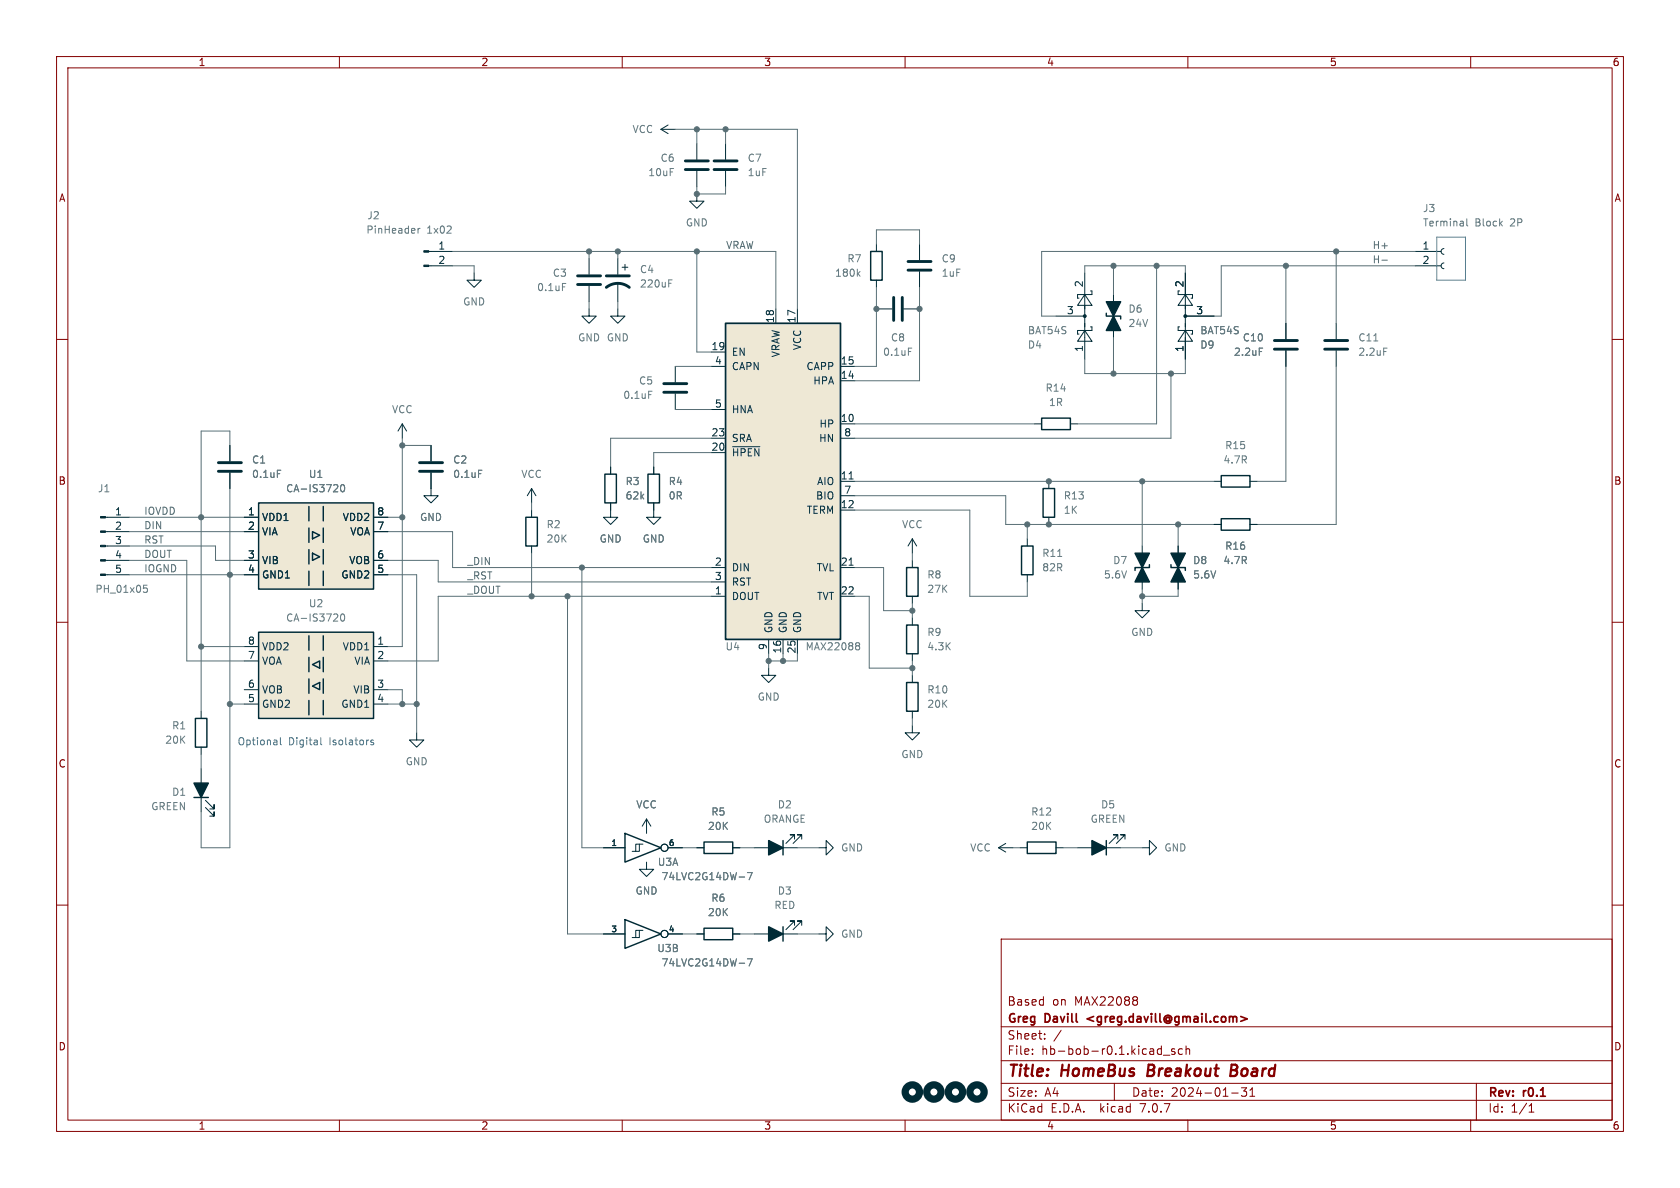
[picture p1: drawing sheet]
<svg xmlns="http://www.w3.org/2000/svg" width="297mm" height="210mm" viewBox="0 0 297 210" stroke-linecap="round" stroke-linejoin="round" font-family="sans-serif">
<g fill="none" stroke="#840000" stroke-width=".18">
<path d="M10 10h277v190h-277zM12 12h273v186h-273zM60 10v2M110 10v2M160 10v2M210 10v2M260 10v2M10 60h2M285 60h2M10 110h2M285 110h2M10 160h2"/>
<path d="M285 160h2M177 166h108v32h-108zM201 176.3l.1 .2-.1 .3M201 176.9l.1 .2-.1 .5M60 198v2M110 198v2M160 198v2M177 194.5h108M177 191.5h108M177 187.5h108M177 181.5h108M182.5 186.3v.1"/>
<path d="M182.5 185.5v.1M184.7 183.6v.1M184.7 182.8v.1M187.6 182.1l-1.3 2M197 191.5v3M205.7 186.5h1.1M207.7 185.5l-.4-.1-.2 .2 .1 .2 .5 .2v.3h-.6M209 185.5l-.4-.1-.3 .3v.4l.2 .2h.5M209.7 185.5l.2-.1 .3 .1 .1 .9M209.7 184.9v1.5M210 198v2M217.7 193.2h1.2"/>
<path d="M219.5 192.3h.9l-.5 .6 .4 .1v.7l-.2 .1h-.4l-.2-.1M221 193.8h.8M221 192.7l.4-.4v1.5M260 198v2M261 191.5v6.5M270.3 196.6h.9M270.3 195.5l.4-.4v1.5"/>
</g>
<path d="M203.1 188.2l-.3 2h.8M217.6 189.2h.7M218.3 189.2l.3 .1M218.4 188.2h-.7l-.2 2 1-.1M218.5 189.1l-.2 .1" fill="none" stroke="#840000" stroke-width=".4"/>
<path d="M219.3 179.7l1.2 .4-1.2 .4" fill="none" stroke="#840000" stroke-width=".3"/>
<g fill="none" stroke="#002b36" stroke-width=".18">
<path d="M116.8 22.9h2.6M116.8 22.9l1.3 .7M118.1 22.1l-1.3 .8M123.2 34.3v1.3h-1.3l1.3 1.2 1.3-1.2h-1.3M123.2 25.4v2.8M123.2 30.2v2.8M128.3 25.4v2.8M128.3 30.2v2.8M75.8 47h4.2M75.8 44.5h4.2M83.8 48.3v1.2h1.3l-1.3 1.3-1.3-1.3h1.3M104.1 54.6v1.3h1.3l-1.3 1.3-1.2-1.3h1.2"/>
<path d="M104.1 45.7v2.8M104.1 50.5v2.8M109.2 54.6v1.3h1.3l-1.3 1.3-1.3-1.3h1.3M109.2 45.7v2.8M109.2 50v3.3M110 47.2h1M110.5 46.7v1.1M137.2 54.6v2.6M141 54.6v2.6M154.9 54.6h2.8M154.9 43.2v1.3M154.9 49.5v1.3"/>
<path d="M159.8 54.6h2.8M162.6 43.2v2.8M162.6 48v2.8M186.7 55.9h5.1M191.8 58.4l1.2 1.9h-2.5zM191.8 52.1l1.2 1.9h-2.5zM191.8 48.3v15.2M192.8 57.8h.2v.6h-2.5v.7h.3M192.8 51.4h.2v.7h-2.5v.6h.3M196.8 52.1v7.6M208.3 51.4v.7h2.5v.6h-.2M208.5 57.8h-.2v.6h2.5v.7h-.2"/>
<path d="M209.5 58.4l1.3 1.9h-2.5zM209.5 52.1l1.3 1.9h-2.5zM209.5 55.9h5.1M209.5 48.3v15.2M227.3 57.2v2.7M236.2 57.2v2.7M250.2 47h4.6M250.2 44.5h4.6M255.3 46.5l-.4 .1-.1 .4 .1 .3 .4 .2M255.3 43.9l-.4 .2-.1 .3 .1 .4 .4 .2M40.6 78.7v2.8M71.1 74.9l-.7 1.3"/>
<path d="M71.1 74.9v2.6M71.1 74.9l.8 1.3M76.2 78.7v2.8M119.4 64.8v2.8M119.4 69.6v2.8M125.7 64.8h2.6M125.7 62.2h2.6M125.7 77.5h2.6M125.7 72.4h2.6M148.6 74.9h2.5M148.6 67.3h2.5M148.6 64.8h2.5"/>
<path d="M148.6 77.5h2.5M182.9 74.9h1.2M189.2 74.9h1.3M227.3 62v2.8M236.2 62v2.8M18.6 91.4h4.3M18.6 94h4.3M18.6 99.1h4.3M18.6 96.5h4.3M40.6 83.6v2.8M43.2 91.4h2.5M43.2 94h2.5"/>
<path d="M43.2 99.1h2.5M66 91.4h2.6M66 94h2.6M66 99.1h2.6M76.2 83.6v4h1.3l-1.3 1.3-1.3-1.3h1.3M94 86.4v2.5M94 90.2v1.2M94 96.5v1.3M94 86.4l-.8 1.2M94 86.4l.7 1.2M107.9 88.9v2.5h1.3l-1.3 1.3-1.2-1.3h1.2M107.9 82.6v1.2"/>
<path d="M115.6 88.9v2.5h1.2l-1.2 1.3-1.3-1.3h1.3M115.6 82.6v1.2M125.7 80h2.6M148.6 85.1h2.5M148.6 90.2h2.5M148.6 87.6h2.5M161.3 95.3v2.5M161.3 99.1v1.2M161.3 95.3l-.8 1.2M161.3 95.3l.8 1.2M181.6 95.3v1.2M185.4 85.1v1.3"/>
<path d="M185.4 91.4v1.3M201.9 96.5v7.6M208.3 96.5v7.6M214.6 85.1h1.3M214.6 92.7h1.3M221 85.1h1.2M221 92.7h1.2M18.6 101.6h4.3M43.2 101.6h2.5M43.2 114.3h2.5M43.2 116.8h2.5M66 101.6h2.6"/>
<path d="M66 114.3h2.6M66 116.8h2.6M125.7 105.4h2.6M125.7 100.3h2.6M125.7 102.9h2.6M135.9 118.1v1.3h1.3l-1.3 1.3-1.3-1.3h1.3M135.9 113v2.6M138.4 113v2.6M141 113v2.6M148.6 105.4h2.5M148.6 100.3h2.5M161.3 105.4v1.3"/>
<path d="M161.3 109.2v1.3M161.3 115.6v1.2M161.3 119.4v1.3M181.6 101.6v1.3M201.9 106.7v1.3h1.3l-1.3 1.2-1.2-1.2h1.2M35.6 125.7v1.3M35.6 132.1v1.3M35.6 135.9v7.6M43.2 121.9h2.5M43.2 124.5h2.5M66 121.9h2.6M66 124.5h2.6"/>
<path d="M73.7 129.5v1.3h1.2l-1.2 1.3-1.3-1.3h1.3M161.3 128.3v1.2h1.3l-1.3 1.3-1.3-1.3h1.3M161.3 125.7v1.3M36.3 142.7l1.5 1.6v-.8v.8h-.7M36.3 141.5l1.5 1.5v-.8v.8h-.7M106.7 149.9h3.8M113 149.2v1.3h-.6M113.7 149.2h-1.3v1.3h-.6M114.3 152.4v1.3h1.3l-1.3 1.2-1.3-1.2h1.3M114.3 144.8l-.8 1.3M114.3 144.8v2.5M114.3 144.8l.8 1.3"/>
<path d="M118.1 149.9h2.5M123.2 149.9h1.3M129.5 149.9h1.3M133.3 149.9h7.7M140.5 148.3v-.7h-.8h.8l-1.6 1.5M141.7 148.3v-.7h-.7h.7l-1.5 1.5M144.8 149.9h1.2v-1.3l1.3 1.3-1.3 1.2v-1.2M176.5 149.9h2.6M176.5 149.9l1.3 .7M177.8 149.1l-1.3 .8M180.3 149.9h1.3M186.7 149.9h1.3"/>
<path d="M190.5 149.9h7.6M197.6 148.3v-.7h-.8h.8l-1.5 1.5M198.9 148.3v-.7h-.8h.8l-1.5 1.5M201.9 149.9h1.3v-1.3l1.3 1.3-1.3 1.2v-1.2M106.7 165.1h3.8M113 164.5v1.2h-.6M113.7 164.5h-1.3v1.2h-.6M118.1 165.1h2.5M123.2 165.1h1.3M129.5 165.1h1.3M133.3 165.1h7.7M140.5 163.6v-.8h-.8h.8l-1.6 1.5"/>
<path d="M141.7 163.6v-.8h-.7h.7l-1.5 1.5M144.8 165.1h1.2v-1.3l1.3 1.3-1.3 1.3v-1.3"/>
<circle cx="117.5" cy="149.9" r=".63"/>
<circle cx="117.5" cy="165.1" r=".63"/>
</g>
<g fill="none" stroke="#002b36" stroke-width=".25">
<path d="M153.9 44.5h2.1v5h-2.1zM195.6 55.4v.5h2.5v.5M184.1 73.9h5.1v2h-5.1zM45.7 88.9h20.3v15.2h-20.3zM54.6 89.5v2.6M54.6 93.3v2.6M54.6 97.2v2.5M55.2 97.8l1.3 .6-1.3 .7zM55.2 94l1.3 .6-1.3 .7zM57.1 89.5v2.6M57.1 93.3v2.6M57.1 97.2v2.5"/>
<path d="M93 91.4h2v5.1h-2zM106.9 83.8h2.1v5.1h-2.1zM114.6 83.8h2v5.1h-2zM180.6 96.5h2v5.1h-2zM184.4 86.4h2v5h-2zM203.2 99.8v.5h-2.5v.5M207 99.8v.5h2.5v.5M215.9 84.1h5.1v2h-5.1zM215.9 91.7h5.1v2h-5.1zM45.7 111.8h20.3v15.2h-20.3zM54.6 101v2.5M54.6 112.4v2.5"/>
<path d="M54.6 116.2v2.5M55.2 117.5l1.3-.7v1.3zM57.1 101v2.5M57.1 112.4v2.5M57.1 116.2v2.5M160.3 110.5h2v5.1h-2zM160.3 100.3h2v5.1h-2zM34.5 127h2.1v5.1h-2.1zM54.6 120v2.6M54.6 123.8v2.6M55.2 121.3l1.3-.6v1.2zM57.1 120v2.6"/>
<path d="M57.1 123.8v2.6M160.3 120.7h2v5h-2zM34.3 141h2.5M110.5 147.3l6.3 2.6-6.3 2.5zM124.5 148.8h5v2.1h-5zM138.4 148.6v2.5M181.6 148.8h5.1v2.1h-5.1zM195.6 148.6v2.5M110.5 162.6l6.3 2.5-6.3 2.5zM124.5 164.1h5v2h-5zM138.4 163.8v2.6"/>
</g>
<g fill="#002b36" stroke="#002b36" stroke-width=".25">
<path d="M193 148.6l2.6 1.3-2.6 1.2z"/>
<path d="M135.9 148.6l2.5 1.3-2.5 1.2z"/>
<path d="M34.3 138.4h2.5l-1.2 2.6z"/>
<path d="M135.9 163.8l2.5 1.3-2.5 1.3z"/>
<path d="M196.8 55.9l1.3 2.5h-2.5z"/>
<path d="M195.6 53.3h2.5l-1.3 2.6z"/>
<path d="M207 97.8h2.5l-1.2 2.5z"/>
<path d="M208.3 100.3l1.2 2.6h-2.5z"/>
<path d="M200.7 97.8h2.5l-1.3 2.5z"/>
<path d="M201.9 100.3l1.3 2.6h-2.5z"/>
</g>
<g fill="none" stroke="#657b83" stroke-width=".18">
<path d="M259.3 38.7v1.1l.2 .1M73.9 40.4v.8M74.3 40.4l-.4 .2M99.4 50.1h.6M118.2 50.1h.4M118.2 49.5h.6M151.7 48.4l.3 .4M152 48l-.4 .5M114.7 69.2h.6M160.6 61.5h.6M222.6 61.5h.6M242.9 60.3h.7"/>
<path d="M244.6 61.5h.6M49 83.1h.6M58.9 86.9h.8M59.7 85.8v.4M60.3 85.8l.2-.1a.68 .68 0 0 1 .4 .6 .68 .68 0 0 1-.4 .6l-.2-.1-.1-.3zM84.6 83.1h.6M187 98.4h.7M25.4 103.4h.6M25.5 103.9h.3l.3 .3-.2 .5h-.4M58.9 109.8h.8M59.7 108.7v.4M60.3 108.7l.2-.2a.68 .68 0 0 1 .4 .7 .68 .68 0 0 1-.4 .6l-.2-.1-.1-.4z"/>
<path d="M151.5 113.6h.2l.3 .3-.3 .3M151.5 114.2h.2M151.7 114.2l.3 .2v.2l-.1 .2-.4 .1M132.1 154.2h.9l-.6 1.3M132.1 169.5h.9l-.6 1.3"/>
</g>
<g fill="#eee8d5" stroke="#eee8d5" stroke-width=".18">
<path d="M45.7 88.9h20.3v15.2h-20.3z"/>
<path d="M128.3 57.2h20.3v55.8h-20.3z"/>
<path d="M45.7 111.8h20.3v15.2h-20.3z"/>
</g>
<g fill="none" stroke="#002b36" stroke-width=".51">
<path d="M121.2 30h4M121.2 28.4h4M126.2 30h4.1M126.2 28.4h4.1M102.1 48.8h4.1M102.1 50.3h4.1M107.2 50.8a3.3 3.3 0 0 1 4.1 0M107.2 48.8h4.1M158 52.6v4M159.5 52.6v4M160.5 47.8h4.1M160.5 46.2h4.1"/>
<path d="M117.3 69.3h4.1M117.3 67.8h4.1M225.3 60.2h4.1M225.3 61.7h4.1M234.2 60.2h4.1M234.2 61.7h4.1M38.6 83.3h4.1M38.6 81.8h4.1M74.2 83.3h4M74.2 81.8h4"/>
</g>
<path d="M128.3 57.2h20.3v55.8h-20.3z" fill="none" stroke="#002b36" stroke-width=".3"/>
<path d="M129.5 79h4.8M150.1 84.7h.7M150.1 99.9h.7" fill="none" stroke="#073642" stroke-width=".18"/>
<g fill="#002b36" stroke="#002b36" stroke-width=".18">
<path d="M74.9 46.9h.9v.2h-.9z"/>
<path d="M74.9 44.3h.9v.3h-.9z"/>
<path d="M17.8 101.5h.8v.2h-.8z"/>
<path d="M17.8 98.9h.8v.3h-.8z"/>
<path d="M17.8 96.4h.8v.2h-.8z"/>
<path d="M17.8 93.9h.8v.2h-.8z"/>
<path d="M17.8 91.3h.8v.3h-.8z"/>
<circle cx="191.8" cy="55.9" r=".25"/>
<circle cx="209.5" cy="55.9" r=".25"/>
</g>
<g fill="none" stroke="#002b36" stroke-width="1.3">
<circle cx="161.3" cy="193" r="1.27"/>
<circle cx="165.1" cy="193" r="1.27"/>
<circle cx="168.9" cy="193" r="1.27"/>
<circle cx="172.7" cy="193" r="1.27"/>
</g>
<g fill="none" stroke="#586e75" stroke-width=".18">
<path d="M119.4 22.9h21.6v31.7M123.2 33v1.3h5.1v-1.3M123.2 22.9v2.5M128.3 22.9v2.5M80 44.5h57.2v10.1M80 47h3.8v1.3M104.1 44.5v1.2M104.1 53.3v1.3M109.2 44.5v1.2M109.2 53.3v1.3M123.2 44.5v17.7h2.5M154.9 43.2v-2.6h7.7v2.6"/>
<path d="M154.9 50.8v14h-3.8M162.6 50.8v16.5h-11.5M191.8 48.3v-1.3h17.7v1.3M196.8 47v5.1M196.8 59.7v6.3M204.5 47v27.9h-14M227.3 47v10.2M236.2 44.5v12.7M244.3 46h1M250.2 44.5h-66.1v11.4h2.6M250.2 47h-34.3v8.9h-1.3M40.6 78.7v-2.5h-5v49.5"/>
<path d="M71.1 77.5v36.8h-2.5M71.1 78.7h5.1M119.4 72.4h6.3M119.4 64.8h6.3M125.7 77.5h-17.8v5.1M151.1 74.9h31.8M191.8 63.5v2.5h17.7v-2.5M207 66v11.5h-55.9M227.3 64.8v20.3h-5.1M236.2 64.8v27.9h-14M22.9 99.1h10.1v17.7h10.2M22.9 94h20.3"/>
<path d="M22.9 91.4h20.3M22.9 96.5h15.2v2.6h5.1M40.6 86.4v63.5h-5v-6.4M68.6 94h11.4v6.3h45.7M68.6 91.4h2.5M68.6 99.1h8.9v3.8h48.2M94 88.9v1.3M94 97.8v7.6M125.7 80h-10.1v2.6M151.1 85.1h63.5M151.1 90.2h20.3v15.2h10.2v-2.5M151.1 87.6h26.7v5.1h36.8"/>
<path d="M161.3 97.8v1.3M181.6 92.7v2.6M201.9 85.1v11.4M208.3 92.7v3.8M22.9 101.6h20.3M35.6 114.3h7.6M68.6 101.6h5.1v27.9M100.3 105.4v59.7h6.4M102.9 100.3v49.6h3.8M125.7 105.4h-48.2v11.4h-8.9M135.9 115.6v2.5M138.4 115.6v1.2"/>
<path d="M141 115.6v1.2h-5.1M151.1 105.4h2.6v12.7h7.6M151.1 100.3h5.1v7.7h5.1M161.3 106.7v2.5M161.3 116.8v2.6M201.9 104.1v2.6M208.3 104.1v1.3h-6.4M35.6 133.4v2.5M40.6 124.5h2.6M68.6 124.5h5.1M68.6 121.9h2.5v2.6M161.3 127v1.3"/>
<path d="M120.6 149.9h2.6M130.8 149.9h2.5M141 149.9h3.8M179.1 149.9h1.2M188 149.9h2.5M198.1 149.9h3.8M120.6 165.1h2.6M130.8 165.1h2.5M141 165.1h3.8"/>
</g>
<path d="M254 41.9h5.1v7.6h-5.1zM49.6 130.4v1.1l.2 .2M56.7 130.4v1.1l.2 .2M65.5 131.1l.6 .3-.2 .3-.4-.1M66 130.9l-.3-.1-.2 .2" fill="none" stroke="#268bd2" stroke-width=".18"/>
<g fill="#586e75" stroke="#586e75" stroke-width=".18">
<circle cx="94" cy="105.4" r=".46"/>
<circle cx="71.1" cy="91.4" r=".46"/>
<circle cx="71.1" cy="78.7" r=".46"/>
<circle cx="35.6" cy="91.4" r=".46"/>
<circle cx="35.6" cy="114.3" r=".46"/>
<circle cx="40.6" cy="124.5" r=".46"/>
<circle cx="40.6" cy="101.6" r=".46"/>
<circle cx="73.7" cy="124.5" r=".46"/>
<circle cx="71.1" cy="124.5" r=".46"/>
<circle cx="102.9" cy="100.3" r=".46"/>
<circle cx="100.3" cy="105.4" r=".46"/>
<circle cx="123.2" cy="22.9" r=".46"/>
<circle cx="123.2" cy="44.5" r=".46"/>
<circle cx="123.2" cy="34.3" r=".46"/>
<circle cx="128.3" cy="22.9" r=".46"/>
<circle cx="104.1" cy="44.5" r=".46"/>
<circle cx="109.2" cy="44.5" r=".46"/>
<circle cx="196.8" cy="47" r=".46"/>
<circle cx="204.5" cy="47" r=".46"/>
<circle cx="162.6" cy="54.6" r=".46"/>
<circle cx="154.9" cy="54.6" r=".46"/>
<circle cx="227.3" cy="47" r=".46"/>
<circle cx="236.2" cy="44.5" r=".46"/>
<circle cx="185.4" cy="92.7" r=".46"/>
<circle cx="181.6" cy="92.7" r=".46"/>
<circle cx="185.4" cy="85.1" r=".46"/>
<circle cx="201.9" cy="85.1" r=".46"/>
<circle cx="208.3" cy="92.7" r=".46"/>
<circle cx="201.9" cy="105.4" r=".46"/>
<circle cx="161.3" cy="108" r=".46"/>
<circle cx="135.9" cy="116.8" r=".46"/>
<circle cx="161.3" cy="118.1" r=".46"/>
<circle cx="138.4" cy="116.8" r=".46"/>
<circle cx="207" cy="66" r=".46"/>
<circle cx="196.8" cy="66" r=".46"/>
</g>
<g font-size="2.8" fill="#840000">
<text x="178" y="190.9">Title:</text>
<text x="187.7" y="190.9">HomeBus</text>
<text x="203.7" y="190.9">Breakout</text>
<text x="219.2" y="190.9">Board</text>
</g>
<g font-size="2.1" fill="#840000">
<text x="178" y="178">Based</text>
<text x="186" y="178">on</text>
<text x="190" y="178">MAX22088</text>
<text x="178" y="184">Sheet:</text>
<text x="178" y="181.2">Greg</text>
<text x="184.8" y="181.2">Davill</text>
<text x="192.8" y="181.2">&lt;greg.davill@gmail.com&gt;</text>
<text x="178" y="186.7">File:</text>
<text x="184.1" y="186.7">hb-bob-r0.1.kicad_sch</text>
<text x="178" y="196.9">KiCad</text>
<text x="178" y="194.1">Size:</text>
<text x="184.7" y="194.1">A4</text>
<text x="185.7" y="196.9">E.D.A.</text>
<text x="194.6" y="196.9">kicad</text>
<text x="200" y="194.1">Date:</text>
<text x="201.8" y="196.9">7.0.7</text>
<text x="207" y="194.1">2024-01-31</text>
<text x="263" y="194.3">Rev:</text>
<text x="263" y="196.9">Id:</text>
<text x="267.1" y="196.9">1/1</text>
<text x="269.4" y="194.3">r0.1</text>
</g>
<g font-size="1.8" fill="#840000">
<text x="35" y="11.9">1</text>
<text x="85" y="11.9">2</text>
<text x="135" y="11.9">3</text>
<text x="185" y="11.9">4</text>
<text x="235" y="11.9">5</text>
<text x="285" y="11.9">6</text>
<text x="10.3" y="35.9">A</text>
<text x="285.3" y="35.9">A</text>
<text x="10.3" y="85.9">B</text>
<text x="285.3" y="85.9">B</text>
<text x="10.3" y="135.9">C</text>
<text x="285.3" y="135.9">C</text>
<text x="10.3" y="185.9">D</text>
<text x="285.3" y="185.9">D</text>
<text x="35" y="199.9">1</text>
<text x="85" y="199.9">2</text>
<text x="135" y="199.9">3</text>
<text x="185" y="199.9">4</text>
<text x="235" y="199.9">5</text>
<text x="285" y="199.9">6</text>
</g>
<g font-size="1.8" fill="#657b83">
<text x="111.7" y="23.7">VCC</text>
<text x="116.7" y="28.8">C6</text>
<text x="132.1" y="28.8">C7</text>
<text x="114.5" y="31.3">10uF</text>
<text x="132.1" y="31.3">1uF</text>
<text x="64.7" y="41.5">PinHeader</text>
<text x="64.8" y="39">J2</text>
<text x="75.5" y="41.5">1x02</text>
<text x="121.2" y="40.2">GND</text>
<text x="251.5" y="37.7">J3</text>
<text x="251.5" y="40.2">Terminal</text>
<text x="260.7" y="40.2">Block</text>
<text x="267.1" y="40.2">2P</text>
<text x="149.7" y="46.6">R7</text>
<text x="166.4" y="46.6">C9</text>
<text x="94.9" y="51.7">0.1uF</text>
<text x="97.6" y="49.1">C3</text>
<text x="113" y="48.5">C4</text>
<text x="113" y="51">220uF</text>
<text x="147.5" y="49.1">180k</text>
<text x="166.4" y="49.1">1uF</text>
<text x="81.8" y="54.2">GND</text>
<text x="181.6" y="59.3">BAT54S</text>
<text x="199.4" y="55.5">D6</text>
<text x="199.4" y="58">24V</text>
<text x="212.1" y="59.3">BAT54S</text>
<text x="102.1" y="60.6">GND GND</text>
<text x="156" y="63.1">0.1uF</text>
<text x="157.4" y="60.6">C8</text>
<text x="181.6" y="61.8">D4</text>
<text x="212.1" y="61.8">D9</text>
<text x="218" y="63.1">2.2uF</text>
<text x="219.6" y="60.6">C10</text>
<text x="240" y="60.6">C11</text>
<text x="240" y="63.1">2.2uF</text>
<text x="110.1" y="70.7">0.1uF</text>
<text x="112.9" y="68.2">C5</text>
<text x="184.7" y="69.4">R14</text>
<text x="185.3" y="72">1R</text>
<text x="69.2" y="73.3">VCC</text>
<text x="44.5" y="82.1">C1</text>
<text x="80" y="82.1">C2</text>
<text x="216.2" y="82.1">4.7R</text>
<text x="216.5" y="79.6">R15</text>
<text x="17.2" y="87.2">J1</text>
<text x="44.5" y="84.7">0.1uF</text>
<text x="50.5" y="87.2">CA-IS3720</text>
<text x="54.5" y="84.7">U1</text>
<text x="80" y="84.7">0.1uF</text>
<text x="92.1" y="84.7">VCC</text>
<text x="110.5" y="86">R3</text>
<text x="110.5" y="88.5">62k</text>
<text x="118.1" y="86">R4</text>
<text x="118.1" y="88.5">0R</text>
<text x="188" y="88.5">R13</text>
<text x="74.2" y="92.3">GND</text>
<text x="96.5" y="93.6">R2</text>
<text x="159.4" y="93.6">VCC</text>
<text x="188" y="91">1K</text>
<text x="96.5" y="96.1">20K</text>
<text x="105.9" y="96.1">GND</text>
<text x="113.5" y="96.1">GND</text>
<text x="184.2" y="98.7">R11</text>
<text x="184.2" y="101.2">82R</text>
<text x="196.7" y="99.9">D7</text>
<text x="210.8" y="99.9">D8</text>
<text x="216.2" y="99.9">4.7R</text>
<text x="216.5" y="97.4">R16</text>
<text x="16.8" y="105">PH_01x05</text>
<text x="54.5" y="107.5">U2</text>
<text x="163.8" y="102.5">R8</text>
<text x="163.8" y="105">27K</text>
<text x="195.1" y="102.5">5.6V</text>
<text x="210.8" y="102.5">5.6V</text>
<text x="50.5" y="110.1">CA-IS3720</text>
<text x="163.8" y="112.6">R9</text>
<text x="199.9" y="112.6">GND</text>
<text x="128.2" y="115.2">U4</text>
<text x="142.3" y="115.2">MAX22088</text>
<text x="163.8" y="115.2">4.3K</text>
<text x="133.9" y="124.1">GND</text>
<text x="163.8" y="122.8">R10</text>
<text x="163.8" y="125.3">20K</text>
<text x="29.1" y="131.7">20K</text>
<text x="30.3" y="129.1">R1</text>
<text x="71.6" y="135.5">GND</text>
<text x="159.3" y="134.2">GND</text>
<text x="26.6" y="143.4">GREEN</text>
<text x="30.3" y="140.9">D1</text>
<text x="112.4" y="143.1">VCC</text>
<text x="137.4" y="143.1">D2</text>
<text x="194.6" y="143.1">D5</text>
<text x="125.1" y="146.9">20K</text>
<text x="125.7" y="144.4">R5</text>
<text x="134.9" y="145.6">ORANGE</text>
<text x="182.2" y="144.4">R12</text>
<text x="182.2" y="146.9">20K</text>
<text x="192.7" y="145.6">GREEN</text>
<text x="116.2" y="153.3">U3A</text>
<text x="116.8" y="155.8">74LVC2G14DW-7</text>
<text x="148.6" y="150.7">GND</text>
<text x="171.4" y="150.7">VCC</text>
<text x="205.7" y="150.7">GND</text>
<text x="112.3" y="158.3">GND</text>
<text x="125.7" y="159.6">R6</text>
<text x="136.8" y="160.9">RED</text>
<text x="137.4" y="158.3">D3</text>
<text x="125.1" y="162.2">20K</text>
<text x="148.6" y="166">GND</text>
<text x="116.1" y="168.5">U3B</text>
<text x="116.8" y="171">74LVC2G14DW-7</text>
</g>
<g font-size="1.8" fill="#073642">
<text x="77.4" y="44.2">1</text>
<text x="77.4" y="46.7">2</text>
<text x="251.4" y="44.2">1</text>
<text x="251.4" y="46.7">2</text>
<text x="191.5" y="50.9" transform="rotate(-90 191.5 50.9)">2</text>
<text x="209.3" y="50.9" transform="rotate(-90 209.3 50.9)">2</text>
<text x="136.9" y="57.2" transform="rotate(-90 136.9 57.2)">18</text>
<text x="140.7" y="57.2" transform="rotate(-90 140.7 57.2)">17</text>
<text x="188.5" y="55.6">3</text>
<text x="211.4" y="55.6">3</text>
<text x="125.7" y="62">19</text>
<text x="126.3" y="64.5">4</text>
<text x="129.3" y="63.1">EN</text>
<text x="129.3" y="65.6">CAPN</text>
<text x="138" y="63.3" transform="rotate(-90 138 63.3)">VRAW</text>
<text x="141.8" y="62" transform="rotate(-90 141.8 62)">VCC</text>
<text x="142.5" y="65.6">CAPP</text>
<text x="148.5" y="64.5">15</text>
<text x="191.5" y="62.3" transform="rotate(-90 191.5 62.3)">1</text>
<text x="209.3" y="62.3" transform="rotate(-90 209.3 62.3)">1</text>
<text x="143.7" y="68.2">HPA</text>
<text x="148.5" y="67.1">14</text>
<text x="125.7" y="77.2">23</text>
<text x="126.3" y="72.1">5</text>
<text x="129.3" y="73.3">HNA</text>
<text x="144.8" y="75.8">HP</text>
<text x="148.5" y="74.7">10</text>
<text x="149.2" y="77.2">8</text>
<text x="125.7" y="79.8">20</text>
<text x="129.3" y="80.9">~{HPEN}</text>
<text x="129.3" y="78.3">SRA</text>
<text x="144.7" y="78.3">HN</text>
<text x="144.2" y="88.5">BIO</text>
<text x="144.3" y="86">AIO</text>
<text x="148.5" y="84.8">11</text>
<text x="148.5" y="89.9">12</text>
<text x="149.2" y="87.4">7</text>
<text x="20.2" y="91.2">1</text>
<text x="20.2" y="93.7">2</text>
<text x="43.7" y="91.2">1</text>
<text x="43.7" y="93.7">2</text>
<text x="46.2" y="92.3">VDD1</text>
<text x="46.2" y="94.8">VIA</text>
<text x="60.5" y="92.3">VDD2</text>
<text x="61.8" y="94.8">VOA</text>
<text x="66.6" y="93.7">7</text>
<text x="66.6" y="91.2">8</text>
<text x="142.5" y="91">TERM</text>
<text x="20.2" y="96.3">3</text>
<text x="20.2" y="98.8">4</text>
<text x="20.2" y="101.3">5</text>
<text x="43.7" y="98.8">3</text>
<text x="43.7" y="101.3">4</text>
<text x="46.2" y="99.9">VIB</text>
<text x="61.6" y="99.9">VOB</text>
<text x="66.6" y="101.3">5</text>
<text x="66.6" y="98.8">6</text>
<text x="126.3" y="100.1">2</text>
<text x="129.3" y="101.2">DIN</text>
<text x="144.3" y="101.2">TVL</text>
<text x="148.5" y="100.1">21</text>
<text x="46.2" y="102.5">GND1</text>
<text x="60.2" y="102.5">GND2</text>
<text x="126.3" y="105.2">1</text>
<text x="126.3" y="102.6">3</text>
<text x="129.3" y="106.3">DOUT</text>
<text x="129.3" y="103.7">RST</text>
<text x="144.3" y="106.3">TVT</text>
<text x="148.5" y="105.2">22</text>
<text x="136.8" y="112" transform="rotate(-90 136.8 112)">GND</text>
<text x="139.3" y="112" transform="rotate(-90 139.3 112)">GND</text>
<text x="141.8" y="112" transform="rotate(-90 141.8 112)">GND</text>
<text x="43.7" y="116.6">7</text>
<text x="43.7" y="114">8</text>
<text x="46.2" y="117.7">VOA</text>
<text x="46.2" y="115.2">VDD2</text>
<text x="60.5" y="115.2">VDD1</text>
<text x="62.5" y="117.7">VIA</text>
<text x="66.6" y="114">1</text>
<text x="66.6" y="116.6">2</text>
<text x="135.6" y="115" transform="rotate(-90 135.6 115)">9</text>
<text x="138.2" y="115.6" transform="rotate(-90 138.2 115.6)">16</text>
<text x="140.7" y="115.6" transform="rotate(-90 140.7 115.6)">25</text>
<text x="43.7" y="124.2">5</text>
<text x="43.7" y="121.7">6</text>
<text x="46.2" y="125.3">GND2</text>
<text x="46.2" y="122.8">VOB</text>
<text x="60.2" y="125.3">GND1</text>
<text x="62.4" y="122.8">VIB</text>
<text x="66.6" y="121.7">3</text>
<text x="66.6" y="124.2">4</text>
</g>
<g font-size="1.8" fill="#586e75">
<text x="128.3" y="44.1">VRAW</text>
<text x="242.6" y="44.1">H+</text>
<text x="242.6" y="46.6">H-</text>
<text x="25.4" y="93.6">DIN</text>
<text x="25.4" y="91.1">IOVDD</text>
<text x="25.4" y="101.3">IOGND</text>
<text x="25.4" y="96.2">RST</text>
<text x="25.4" y="98.7">DOUT</text>
<text x="82.5" y="100">_DIN</text>
<text x="82.5" y="102.5">_RST</text>
<text x="82.5" y="105.1">_DOUT</text>
</g>
<g font-size="1.8" fill="#268bd2">
<text x="41.9" y="131.8">Optional</text>
<text x="51" y="131.8">Digital</text>
<text x="58.3" y="131.8">Isolators</text>
</g>
<g font-size="1.4" fill="#073642">
<text x="108" y="149.6">1</text>
<text x="118.1" y="149.6">6</text>
<text x="108" y="164.8">3</text>
<text x="118.1" y="164.8">4</text>
</g>
</svg>
